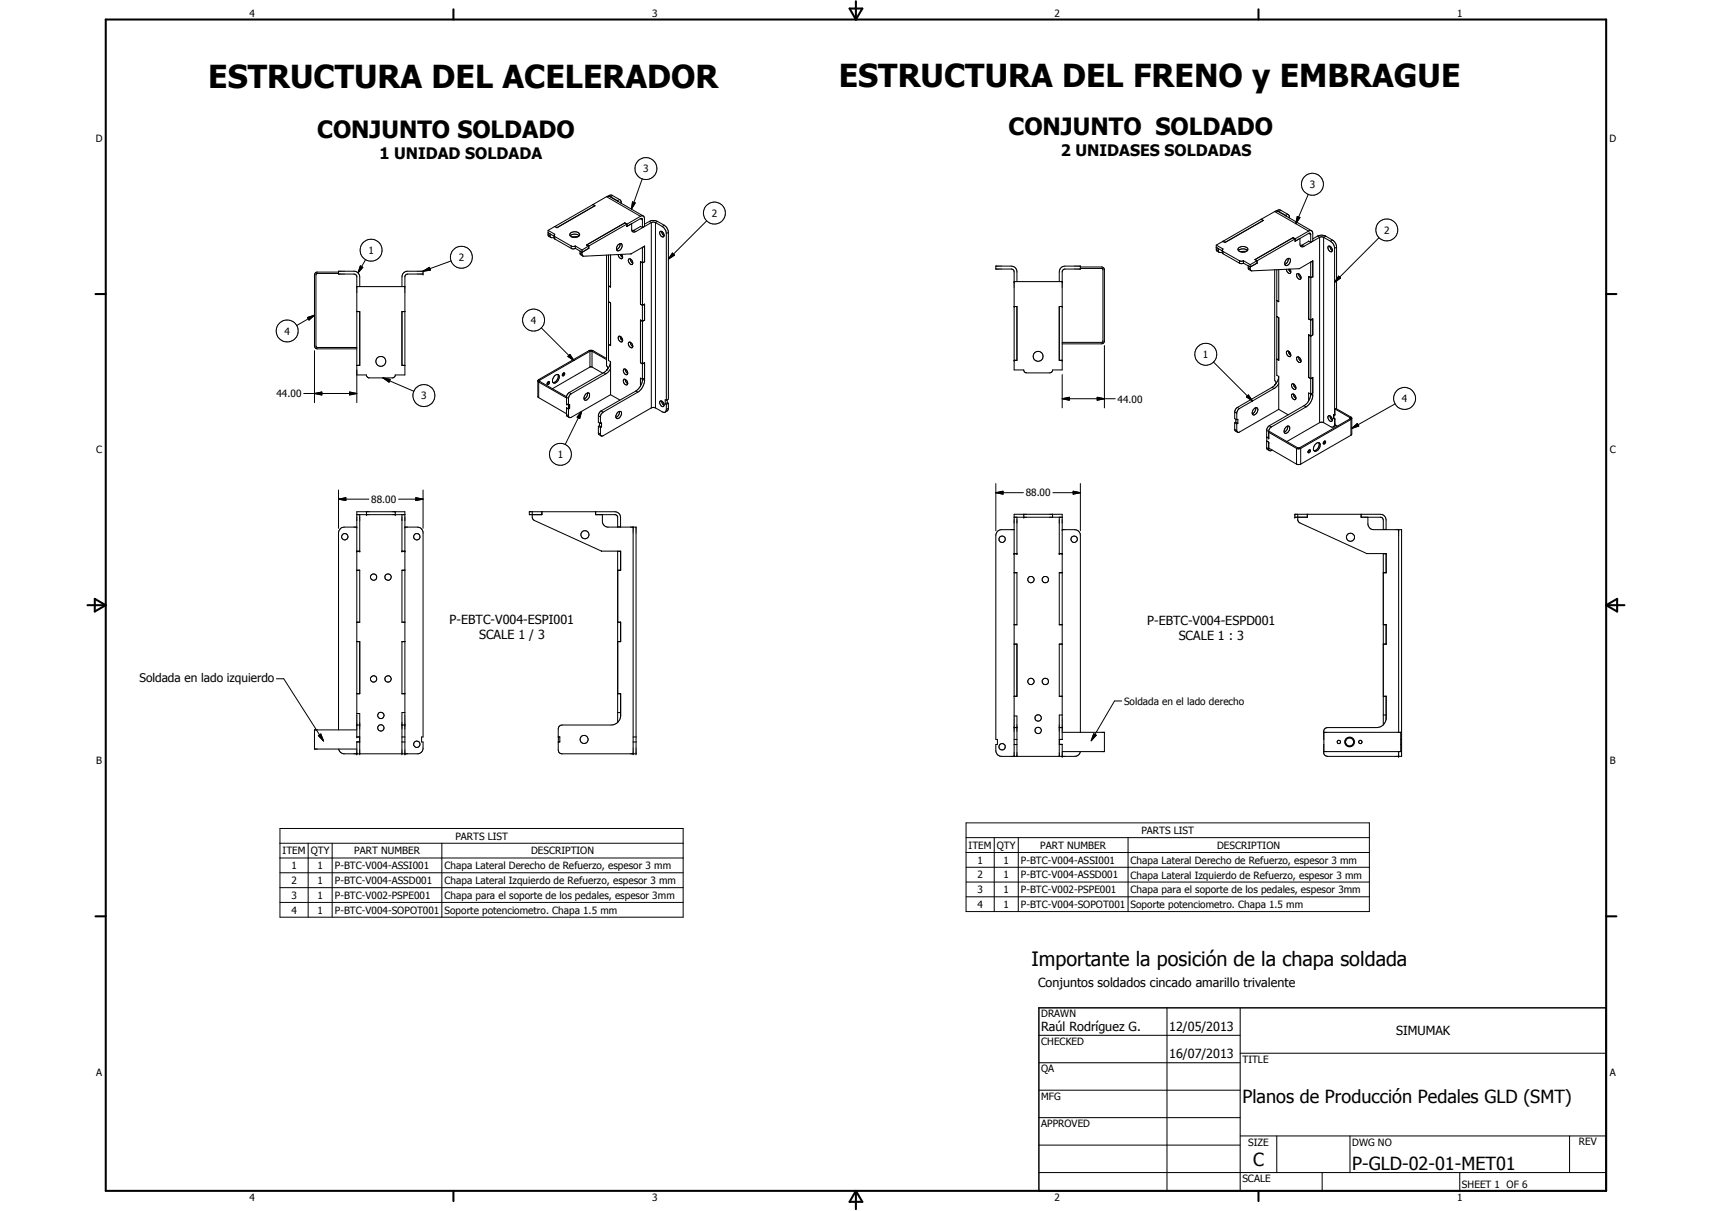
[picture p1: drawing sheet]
<svg xmlns="http://www.w3.org/2000/svg" width="594mm" height="420mm" viewBox="0 0 594 420" stroke-linecap="round" stroke-linejoin="round" font-family="sans-serif">
<g fill="none" stroke="#000" stroke-width=".35">
<path d="M190.2 79.9v1.9l1 .6M190.2 79.9l2.3 1.4-.2 .3v1l.2 .3M192.6 78.6h.1M205.7 71l.8 .4-13.2 7.6-.8-.4-2.3 1.3M205.8 71h.1M210.5 68.2h1.4M210.5 68.2l-17.9 10.4M210.5 68.2l11.7 6.9M211.3 68.1l11.9 6.8M211.9 68.2l2.3 1.4M212.6 67.9l2.4 1.3M212.6 67.9l-.9-.2-.6 .4"/>
<path d="M212.6 67.9l-.7 .3M214.2 69.6v.2M214.2 69.6l.3 .3M215 69.2l-.8 .4M215 69.2l.5 .5-.1 .7M215.6 70v.5M216.8 77.3l-13.2 7.7 .7 .3M216.8 77.3l.7 .5v.8l1.7-1 .2 2.6 .5 .3 .7-.2M216.8 77.3l.7 .5v.8M216.8 77.3v.1M217.5 78.5v.1M217.5 78.6l5.2-2.8 .2 .3v2.9"/>
<path d="M219.5 70.1l.9 .3-1.3 2.2zM219.9 79.9l-.6 .2M219.9 79.9l.7 .4M222.2 75.9l.7 .4M222.2 75.1l.7-.3 .7 .6v3.1l-.7 .5M222.2 75.1l-17.9 10.2M222.8 62.1l-3.7 10.5M222.9 79l-.7-.5-2.3 1.4M225.3 76.8l.9-.3h1l1 .3M225.3 76.8l.7 .4M225.3 76.8l-1.7 1M226 77.2h1.5"/>
<path d="M226 77.2v64.3M226 77.2l-5.4 3.1M227.5 77.2l2.3 1.4M227.5 77.2v64.3M228.2 76.8l2.3 1.3M228.2 76.8l-.7 .4M229.8 78.6l.9 .9 .5 1.5M230.5 78.1a3.2 3.2 0 0 1 1.4 2.5M230.5 78.1l-.7 .5M245.2 76.6l-13.3 13.3M437.6 76.1l.8 .4-13.3 7.6-.7-.4M437.6 76.1l-13.2 7.6"/>
<path d="M437.6 76.1h.1M442.3 73.4l.5-.2 1 .2M442.3 73.4l11.8 6.8M442.3 73.4l-4.7 2.7M443.2 73.2l11.9 6.9M443.8 73.4l2.3 1.3M444.5 73l2.4 1.3M444.5 73l-.6-.2-1 .4M444.5 73l-.7 .4M446.1 74.7v.2M446.1 74.7l.3 .4M446.9 74.3l-.8 .4"/>
<path d="M446.9 74.3l.5 .7v.6M447.4 75.2l-.1 .4M450.2 75.1l.9 .4-1.4 2.1zM454 67.4l-4.3 10.2M117.5 94.4h-7.6l-.7 .8v25.1l.7 .7h13.9M117.5 94.9h-7.4l-.5 .5v24.7l.5 .5h13.7M123.8 99.4h16.7M124.8 99.4v-3.3a1.98 1.98 0 0 0-1.6-2h-5.7v1h5.3l.6 .2 .4 .6v43.8M125 92.2l.9 .6-1.7 1.9zM126.9 90.1l-2.7 4.6M146.8 94.1l2.2-1.3 .3 .9zM146.8 94.1v1h-5.3l-.6 .2-.4 .6v34.2h-3.3l-.1 .5-.7 .5h-8.5l-.7-.5v-.5h-3.4"/>
<path d="M146.8 94.1h-5.7l-.9 .4-.7 1.3v3.6M156.5 90.6l-9.7 3.5M190.2 81.4l.7 .4M190.9 81.8v-.6l-.7-.4 2.1 1.2M190.9 81.8l.3 .6M191.2 82.4l1.1 .1M192.3 81.8l.2 .3M192.5 82.1v.8M192.5 82.1l5.7 3.2M192.5 82.9l5.7 3.2M197.9 81.8a2.48 2.48 0 0 1 3.1 0M198.2 85.3h1.4"/>
<path d="M198.2 86.1l.6 .3 .8-.3M198.2 85.3v.8M199.6 85.3l2.4 1.4M199.6 86.1l2.4 1.4M199.6 85.3v.8M200.7 82l-2.3 .2M201 81.8a1.24 1.24 0 0 0-1.7-1.4 1.23 1.23 0 0 0-1.5 1.3 2.35 2.35 0 0 0 2.9 .4M201 81.8l-.3 .3M201.3 87.8l.7 .4M202 87.5l-.7-.4v1.1l.9 .6M202 86.7v1.7l.2 .4M202.2 88.8l16.8-.7 4.7-2.7v5.4"/>
<path d="M204.3 86.1h.1M204.3 85.3v.8M204.3 85.3l-2.3 1.4M204.3 86.1l-2.3 1.4M210.5 88.5v38.5l.4 .2v.9M211.2 88.5v36.6l.7 .4v11.4M211.2 99.2h.1M211.9 88.4v11.2l-.7-.5M215.2 84.5a1.99 1.99 0 0 1-1.3 2.1M215.2 84.5a1.9 1.9 0 0 0-1.3 2.1M215.2 84.5a.67 .67 0 0 1 .7 .3 .67 .67 0 0 1 0 .8 1.2 1.2 0 0 1-.6 1.2 1.2 1.2 0 0 1-1.3-.1l-.1-.1M215.3 88.3l.8 1"/>
<path d="M215.6 88.3v.5M215.7 88.3a.79 .79 0 0 1 .4 .8 .79 .79 0 0 1-.6 .6l-.7-.5-.3-.9M218.2 89.9a1.16 1.16 0 0 1 1.2 .6 1.16 1.16 0 0 1-.2 1.3 1.41 1.41 0 0 1-1-1.9zM218.7 89.8l.3 .9 .6 .6M222.2 90.8l.7 .4 .7-.4M222.3 90.8l-.1 14.8M222.3 90.8l.7 .4 .7-.4M223.6 85.4l-.7 .5v46.1M223.6 90.8h.1M229.1 80.3a1.13 1.13 0 0 1 1.2 .6 1.13 1.13 0 0 1-.2 1.3 1.35 1.35 0 0 1-1-1.9zM229.6 80.3l.2 .9 .7 .6M231.2 81v57.9"/>
<path d="M231.9 80.6v57.9l-.7 .4M231.9 80.6l-.7 .4M233.3 87.8l.8 .7-2.2 1.4zM351.9 97.7h16.7M352.9 97.7v-3.7a1.98 1.98 0 0 0-2-1.7h-5.3v1h5.5l.7 .6 .1 34.5h3.4l.2 .6 .7 .4h8l.8-.4 .2-.6h3.4v-34.3l.8-.8h5.5v-1h-5.3a2 2 0 0 0-2 2.1v3.3M374.9 92.6h7.3l1 .6v25.5l-1 .6h-13.6M374.9 93.1h7.5l.3 .4v24.9l-.3 .4h-13.8M422.1 85v1.5M422.1 86.5l.7 .4M422.1 86.5l.1 .5 .8 .5M422.1 85l2.3 1.4-.3 .3v1.1l.3 .3M423 87.5h1.1"/>
<path d="M424.1 87l-2-1.1 .7 .4 .2 1.2M424.1 86.9l.1 .1M424.2 87l.2 .2M424.4 83.7l.7 .4M424.4 83.7l-2.3 1.3M424.4 87.2v.9M424.4 87.2l5.7 3.3M424.4 88.1l5.7 3.2M429.8 86.9a2.35 2.35 0 0 1 3.1 0M430.1 90.5h1.4M430.1 91.3h1.4M430.1 90.5v.8"/>
<path d="M431.5 91.3l2.3 1.3M431.5 90.5l2.3 1.3M431.5 90.5v.8M432.5 87.2l-.8 .3-1.5-.2M432.6 87.2l-2.4 .1M432.9 86.9l.1-.2a1.71 1.71 0 0 0-2.6-1 .79 .79 0 0 0-.8 .8 .79 .79 0 0 0 .6 .8M432.9 86.9l-.4 .3M433.1 92.2l.1 1.1 .9 .6M433.1 92.9l.7 .4M433.8 93.3l.2 .5 .4 .2 16.5-.8 4.6-2.7v5.4M433.8 91.8v1.5M435.5 90.1l.7 .4"/>
<path d="M435.5 90v.1M435.5 90l.7 .5M436.2 91.3h.1M436.2 90.5l-2.4 1.3M436.2 90.5v.8l-2.4 1.3M436.2 91.3l-2.4 1.3M436.2 90.5v.8M442.3 93.6v38.5l.4 .2v.9M443.1 93.6v36.6l.6 .4v11.4M443.7 93.6v11.1l-.6-.4M447 89.7a2.03 2.03 0 0 1-1.2 2M447 89.7a1.93 1.93 0 0 0-1.2 2"/>
<path d="M447 89.7a.85 .85 0 0 1 .9 .6 .85 .85 0 0 1-.4 .9 .92 .92 0 0 1-.6 .9 .92 .92 0 0 1-1.1-.4M447.2 93.4l.7 1M447.4 93.4v.5M447.6 93.4l.3 1.2a.95 .95 0 0 1-1.1 0 .95 .95 0 0 1-.4-1v-.2M448.7 82.5l.7 .4M449.4 83.7l1.7-1 .2 2.6 .5 .3 .7-.1M449.4 82.9v.8M449.4 82.9l-13.2 7.6M449.4 83.7h.1M449.4 82.8l-.7-.3-13.2 7.6M449.4 82.8v.9M450.6 95a.75 .75 0 0 0-.8 .5 .75 .75 0 0 0 .4 .9l.7 .5h.3l.3-.5"/>
<path d="M450.6 95l.6 .5 .3 .9M450.6 95l.2 .8 .7 .6M451.8 85l-.6 .3M451.8 85l.7 .5M454.1 80.2a.86 .86 0 0 1 1-.1 .86 .86 0 0 1 .4 .9v2.7l-.7 .4M454.1 81l.5-.1 .2 .3v2.9M454.1 83.7l.7 .4M454.1 80.2l-4.7 2.6M454.1 81l-4.7 2.7M454.1 81l.7 .4M454.1 83.7l-2.3 1.3M454.8 91h.1"/>
<path d="M454.8 91v46.1M455.5 90.6h.1M455.5 95.9l-.6 .5-.8-.5v14.8M455.5 95.9l-.7 .4-.7-.4v14.8M455.5 90.6l-.7 .4M457.2 81.9a3.1 3.1 0 0 1 2.8 0M457.2 81.9l.7 .4M457.2 81.9l-1.7 1M457.9 82.3h1.4M457.9 82.3v64.3M457.9 82.3l-5.4 3.2M459.3 82.3l2.4 1.4"/>
<path d="M459.3 82.3v64.3M460 81.9l2.4 1.4M460 81.9l-.7 .4M460.8 85.6a1.11 1.11 0 0 1 1.3 .2 1.11 1.11 0 0 1 .2 1.2l-.2 .3a1.32 1.32 0 0 1-1.3-1.7zM461.5 85.4l.2 .9 .7 .6M461.7 83.7a3 3 0 0 1 1.4 2.4M462.4 83.3a3.3 3.3 0 0 1 1.4 2.2v56.4M462.4 83.3l-.7 .4M463.1 86.1v57.9M463.8 85.7l-.7 .4M464.5 95.8l.7 .7-2.1 1.4zM478.5 82.5l-15.4 15.4"/>
<path d="M106.7 110.2l2.4-.9-1.9 1.7zM109.1 109.3l-6.2 3.6M123.8 108.1h1v18.7h-1M140.5 108.1h-1v18.7h1M187.8 113.7l11.4 11.4M211.2 104.6l.7 .5v14.8l-.7-.4 .7 .3M211.2 104.7l.7 .5M211.2 104.7h.1M214.7 116.7a1.17 1.17 0 0 1 1.2 .6 1.17 1.17 0 0 1-.2 1.4 1.37 1.37 0 0 1-1-2zM215.2 116.7l.2 .9 .7 .6M215.6 117v.7M218.2 118.7a1.16 1.16 0 0 1 1.2 .7 1.16 1.16 0 0 1-.2 1.3 1.38 1.38 0 0 1-1-2z"/>
<path d="M218.7 118.7l.4 1.1 .5 .4M222.3 105.5l.7 .4 .7-.4M222.3 105.5l-.1 .1M223.6 111l.1 .1M223.6 105.5v.1M223.7 111.1l-.7 .4-.8-.5v14.9M223.7 105.5v5.6M351.9 106.3h1v18.7h-1M368.6 106.3h-1v18.7h1M383.2 119.9v21.6M443.1 109.8l.6 .4v14.8M443.1 109.8l.6 .4"/>
<path d="M454.1 110.7l.7 .4M454.1 110.7h.1M454.1 116.2v14.7M454.1 110.7l.8 .3M454.9 116.6l-.8-.4v14.8M455.5 116.2h.1M455.5 110.7h.1M455.5 110.7v5.5M455.5 110.7l-.6 .3M455.5 116.2l-.6 .4M455.5 116.2l-.7 .4M105.4 136.5h18.4"/>
<path d="M109.1 136.5l2.6-.5v1zM109.1 121.7v18M121.3 136l2.5 .5-2.5 .5zM123.8 126.7h1M132.9 131.1l2.5 .6-.4 .9zM132.9 131.1l10.7 4.7M139.5 126.7h1M186.6 132.2l.3 .3M186.9 131.7l.4 .2M186.9 132.5v5.5M186.9 131.7l-.3 .4v5.5l.3 .4M186.9 138l9.7 5.6"/>
<path d="M186.9 132.5l9.7 5.6M187.1 132.2l.2 .1M187.1 132.1v.1M187.3 132.3l-.4 .2M187.3 131.9l-.2 .2M187.3 131.9v.4M187.3 132.3l9.3 5.4M190.1 132.5l.3-.1a.51 .51 0 0 1 .2 .7 .51 .51 0 0 1-.7 .2zM190.3 132.5l-.4 .7M192.4 130.5l.4-.4a.86 .86 0 0 1 1.1 .1 .86 .86 0 0 1 .1 1.2l-.5 .8-.8 .7a.9 .9 0 0 1-1.1-.5 .9 .9 0 0 1 .3-1.1zM193.5 129.9a2.05 2.05 0 0 1-1.6 2.8M195.1 130.3h.1"/>
<path d="M195.5 129.4h.2a.55 .55 0 0 1 .1 .7 .55 .55 0 0 1-.6 .2M195.5 129.4l-.4 .9M195.6 129.4l-.5 .8M196.6 137.8l.7 .4M197.1 123.7l.7-.7 1.4 2.1zM197.3 138.2v6M197.5 136.2l-.9 1.2v2.7l.7 .4 .3-.2v1.4M197.5 136.2l.7 .4M198.2 136.6l-.5 .5-.4 1.1M203.3 136.7l.9-.4a1.5 1.5 0 0 1 .1 1.7 1.5 1.5 0 0 1-1.5 .7l-.2-.8zM203.9 136.3a2.04 2.04 0 0 1-1.2 2.1M204.4 121.7h1.4"/>
<path d="M204.4 121.7l.3 .2M204.4 121.7l-17.5 10M204.7 127.3h.7M204.7 121.9h.7M204.7 121.9v5.4M204.7 121.9l-17.4 10M204.7 127.3l-13 7.6M205.4 121.9l5.1 2.9M205.4 127.3l3.8 2.2M205.4 121.9v5.4M205.8 121.7l4.7 2.7M205.8 121.7l-.4 .2"/>
<path d="M209.5 129.3l-12 6.9M209.5 129.3l.7 .4M210.2 129.7l-12 6.9M210.4 128.6l-.9 .7M210.5 128.4h.1M210.5 128.4v.1M210.6 128.3h.1M210.6 128.3l-.1 .1M211.9 136.9l-13.7 7.9-.6 .1M211.9 128l-1.7 1.7M211.9 125.6l-.5 1.6-1 1.4M211.9 136.9l3.2 1.9"/>
<path d="M216.4 128.2a1.11 1.11 0 0 1 1.3 .5 1.11 1.11 0 0 1-.2 1.3 1.48 1.48 0 0 1-1.1-1.8zM216.4 131.6a1.18 1.18 0 0 1 1.2 .6 1.18 1.18 0 0 1-.1 1.4 1.37 1.37 0 0 1-1.1-2zM217 128.1l.2 .8 .6 .6M217 131.6l.1 .6 .7 .9M220.6 135.7l-12 6.9M220.6 135.7l.7 .4M221.3 136.1l-12 6.9M222.2 125.9l.8 .3M222.2 125.9h.1M222.9 131.6l-.7-.4v2.8M222.9 126.3l.8-.5v6.2M223 132a5.6 5.6 0 0 1-2.4 3.7"/>
<path d="M223 131.6l.7 .4M223.6 125.9h.1M223.6 131.2l-.7 .4M223.7 132a5.3 5.3 0 0 1-2.4 4.1M229.1 139.2a1.18 1.18 0 0 1 1.1 .6 1.18 1.18 0 0 1-.1 1.3l-.7-.3-.4-.6zM229.6 139.1l.2 .9 .7 .6M231.2 138.9l-.4-.2v1.4M231.6 139.7l.3 .2M231.6 139.7l-.8 .4M231.6 138.7v1M231.9 139.9l-.7 .4M231.9 139.9v1.7"/>
<path d="M368.6 138.3l2.4-.5v1.1zM368.6 130v11.5M368.6 138.3h18.4M380.7 137.8l2.5 .5-2.5 .6zM421.1 125.6l13.5 13.5M432.5 137.7l.7-.7 1.4 2.1zM433.2 137l1.4 2.1-2.1-1.4zM441.4 134.4l-12 7M441.4 134.4l.7 .4M442.1 134.8l-12 6.9M442.3 133.5h.1M442.3 133.5v.1"/>
<path d="M442.6 133.3l-.3 .2M442.6 133.3l-1.2 1.1M443.1 124.5l.6 .5M443.1 124.6l.6 .4M443.7 133.1l-1.6 1.7M443.7 130.7l-.4 1.6-.7 1M446.6 121.8a1.25 1.25 0 0 1 1.1 1.9 1.31 1.31 0 0 1-1.1-1.9zM447.1 121.8l.2 .9 .6 .6M447.4 122v.8M448.3 136.9a1.09 1.09 0 0 1 1.2 .5 1.09 1.09 0 0 1-.2 1.3 1.43 1.43 0 0 1-1-1.8zM448.3 133.2a1.15 1.15 0 0 1 1.2 .6 1.15 1.15 0 0 1-.2 1.3 1.36 1.36 0 0 1-1-1.9zM448.9 133.2l.2 .8 .6 .7"/>
<path d="M448.9 136.7l.2 .9 .6 .6M450.1 123.9a1.23 1.23 0 0 1 1.1 .6 1.23 1.23 0 0 1 0 1.3 1.34 1.34 0 0 1-1.1-1.9zM450.6 123.9l.2 .8 .7 .6M454.1 131l.7 .4 .7-.4M454.1 130.9l.8 .4 .6-.4v6.6a5.2 5.2 0 0 1-2.3 3.7M454.2 130.9l-.1 .1M454.8 136.7l-.7-.4v2.8M454.9 136.7a5 5 0 0 1-2.4 4.1M454.9 136.7l.6 .4M455.5 131h.1M455.5 136.3l-.7 .4M196.6 141.5h.1"/>
<path d="M196.6 141.5l.7 .4M196.6 141.5v2.7l1 .7M196.6 143.8l.7 .4M197.3 144.2l.3 .7M197.6 141.7h.1M197.6 141.7l-.3 .2M201.8 142.7l-.6 2.5-.9-.5zM201.8 142.7l-5.7 11.5M207.6 147.9l.8 .4M207.6 144.2v2.3l.8 .4M207.6 147.9v2.3M207.6 150.2l.2 .5 .8 .6"/>
<path d="M207.6 144.2l.8 .5M207.6 150.2l.8 .4M208 147.7l.7 .4M208 147.7l-.4 .2M208 146.7v1M208.4 146.9l.3-.2v1.4M208.4 148.3v2.5l.2 .5M208.6 142.6l-.5 .4-.5 1.2M208.6 142.6l.7 .4M208.7 148.1l-.3 .2M209.3 143l-.7 .7-.2 .7v2.5M214.3 143.1a.78 .78 0 0 1 1.2-.3 .78 .78 0 0 1 .1 1.2 1.16 1.16 0 0 1-1.8 .9l-.1-.6z"/>
<path d="M214.9 142.7a2.03 2.03 0 0 1-1.2 2.1M226 141.5h1.5M226 141.5l-16.7 9.7-.7 .1M227.5 141.5l2.3 1.4a.86 .86 0 0 0 1 .1 .86 .86 0 0 0 .4-.9M230.8 140.1l.4 .2M231.2 140.3v1.8M231.9 141.6l-.7 .5M231.9 141.6l-.3 .9-.8 .5M428.4 146.7l.8 .4M428.4 143v2.2l.8 .5M428.4 146.7v2.3M428.4 149l.8 .4"/>
<path d="M428.4 143l.8 .4M428.4 149l.2 .5 .9 .5M428.8 146.4l.7 .5M428.8 146.4l-.4 .3M428.8 145.5v.9M429.2 145.7l.3-.2v1.4M429.2 147.1v2.5l.3 .4M429.4 141.4l.7 .3M429.4 141.4l-.7 .6-.3 1M429.5 146.9l-.3 .2M430.1 141.7l-.9 1.4v2.6M435 142a.82 .82 0 0 1 1.2-.5 .82 .82 0 0 1 .2 1.3 1.16 1.16 0 0 1-1.8 .9v-.9z"/>
<path d="M435.7 141.5a2.01 2.01 0 0 1-1.2 2.1M439.5 153h.1M439.5 153l.8 .5M439.5 149.4l.8 .3M439.5 155.3l.8 .4M439.6 153l.7 .4v2.6l.2 .3M440.3 155.4l9.6 5.6M440.5 147.7l-.6 .5-.4 .9v6.4l1 .8M440.5 147.7l.7 .4M441.2 148.1l-.9 1.2v2.8l-.8-.5 .8 .4M441.4 156.1l-.9 .2M443.7 142l-13.6 7.9-.6 .1"/>
<path d="M443.7 142l3.3 1.9M446.2 148.2l1-.4a1.51 1.51 0 0 1 .1 1.7 1.51 1.51 0 0 1-1.5 .7l-.2-.8zM446.8 147.8a2.03 2.03 0 0 1-1.2 2.1M449.9 155.6v5.4M449.9 155.6h1.4M450.3 155.4l-.4 .2M450.3 155.4h.7M450.3 155.4l-9.7-5.6-.3 .2 9.6 5.6M451 155.4l.3 .2M451.3 155.6v5.4M452.5 140.8l-12 6.9M452.5 140.8l.7 .4"/>
<path d="M453.2 141.2l-12 6.9M454.1 156.3l.4-.2a.56 .56 0 0 1 .1 .7 .56 .56 0 0 1-.7 .2zM454.4 156.1l-.5 .8M456.4 154.2a.88 .88 0 0 1 1-.7 .88 .88 0 0 1 .7 .9 1.93 1.93 0 0 1-2 2.1l-.3-.7zM457.6 153.5a2.09 2.09 0 0 1-1.6 2.9M457.9 146.6h1.4M457.9 146.6l-11.4 6.6M459.3 146.6l2.8 1.6 .7-.2 .3-.8M459.4 153.3l.3-.3a.52 .52 0 0 1 .2 .7 .52 .52 0 0 1-.7 .2zM459.6 153l-.4 .8M460.8 144.4a1.12 1.12 0 0 1 1.3 .3 1.12 1.12 0 0 1 .2 1.2l-.2 .3a1.38 1.38 0 0 1-1.3-1.8zM461.5 144.3l.2 .8 .7 .7"/>
<path d="M462.7 145.2l.4 .3M462.9 145.1l-.2 .1M462.9 145.1l.3 .2v2.1l.8 .4M462.9 143.9v1.2M463.1 144l-.4-.2v1.4M463.1 145.5v1.7M463.2 145.4l-.1 .1M463.2 143.9l-.1 .1M463.2 147.1l-.1 .1M463.2 141.9v2.1M463.2 141.9l.4-.2 5.2 3M463.2 141.9l5.3 3"/>
<path d="M463.5 147.6l-.8 .5M468.5 144.9v.4M468.5 145.3l.3 .2M468.5 145.3l-17.5 10.1M468.8 144.7l.3 .3v5.6l-.3 .4M468.8 145.5v5.5M468.8 144.7l-.3 .2M468.8 151l-17.5 10M468.8 145.5l-17.5 10.1M469.1 148.6l1.9-1.7 .5 .9zM469.1 145.2l-.3 .3M484.1 140.1l-15 8.5"/>
<path d="M117.5 173.2l2.5-.5v1zM117.5 170v13.3M117.5 173.2h10.5M123.8 178.6h16.7M124.8 178.6v12.7h-1M127.2 177.5v1.1M137.2 177.5v1.1M138.3 173.2h8.5M139.5 178.6v12.7h1M144.3 172.7l2.5 .5-2.5 .5zM146.8 170v13.3M184.7 177.5v2.1l.8 1 23.2 10.6h6.7v6.7h-1"/>
<path d="M188 177.5v1.1M188.1 177.5v1.1h-4.4v-1.1h29.7a2 2 0 0 1 1.9 2.1v3.3M206.7 177.5v1.1h7.1l.5 .7v3.6M206.7 177.5v1.1M209 178.6v2.3a2.07 2.07 0 0 0 1.7 2h10v78.6h-25.9l-.9-.5-.2-.8 .1-7.6a1.26 1.26 0 0 1 1.3-1.1h16.9a3.3 3.3 0 0 0 3.4-3.3v-7.5h-1M345.6 170.9l2.5-.5v1zM345.6 167.8v16.3M345.6 170.9h9.5M351.9 179.5h16.7M352.9 179.5v12.7h-1M355.3 178.4v1.1M365.2 178.4v1.1"/>
<path d="M365.4 170.9h9.5M367.6 179.5v12.7h1M372.4 170.4l2.5 .5-2.5 .5zM374.9 167.8v16.3M449.9 161h1.4M450.3 178.4v2.1l.8 .9 23.2 10.7h6.7v6.7h-1M453.6 178.4v1.1M453.7 178.4v1.1h-4.4v-1.1h29.7a2 2 0 0 1 2 2v3.4M472.3 178.4v1.1l7.3 .1 .4 .8v3.4M472.3 178.4v1.1M474.7 179.5v2.3a2.09 2.09 0 0 0 2 2h9.7v78.6h-25.7l-.8-.2-.5-.6v-8.1l.5-.9 .8-.2h17a3.3 3.3 0 0 0 3.3-2.8M123.8 182.9h-4.3a2 2 0 0 0-2 2v68.3"/>
<path d="M123.8 197.8h1v18.1h-1M123.8 197.9h1M123.8 191.2h1M139.5 197.9h1M139.5 191.2h1M140.5 182.9h4.3a2.07 2.07 0 0 1 2 1.6v71.2h-.5v1.7h.5v2.5l-.5 1-1.1 .6h-26a2.08 2.08 0 0 1-1.7-1.6M140.5 197.8h-1v18.1h1M214.3 197.8h1M214.3 191.3h1M214.3 191.2v59.4M214.3 182.8h1M215.3 191.2v6.7"/>
<path d="M219.7 182.9v78.6M351.9 183.8h-4.4a2 2 0 0 0-1.9 2v70.7h.5v1.8h-.5a4.3 4.3 0 0 0 .4 3.4l.6 .5 .9 .2h25.4a1.94 1.94 0 0 0 2-1.6M351.9 198.7h1v18.1h-1M351.9 198.8h1M351.9 192.1h1M367.6 198.8h1M367.6 192.1h1M368.6 183.8h4.3a2 2 0 0 1 2 2v68.3M368.6 198.7h-1v18.1h1M480 198.7h1M480 192.2h1M480 192.1v59.4"/>
<path d="M480 183.7h1M481 192.1v6.7M485.3 183.8v70.3M123.8 215.9h1M139.5 215.9h1M214.3 215.9h1M214.4 215.9h1v6.7h-1.1M215.3 215.9v6.7M351.9 216.7h1M367.6 216.7h1M480 216.7h1v6.8h-1M480 216.8h1"/>
<path d="M481 216.7v6.8M95.9 235.5h2.6l13.8 21.6M123.8 222.6h1v18.1h-1M140.5 222.6h-1v18.1h1M351.9 223.4h1v18.2h-1M351.9 223.5h1M367.6 223.5h1M368.6 223.4h-1v18.2h1M480 223.4h1M110.5 255.2l.8-.5 1 2.4zM123.8 247.6h1v13.9M123.8 251.5h1"/>
<path d="M123.8 240.7h1M123.8 253.2h-14.7v6.7h14.7M124.8 255.7v1.7M124.8 257.4h-1v4.1M124.8 255.7h-1v-78.2h16.7v84M139.5 257.4h1M139.5 255.7h1M139.5 251.5h1M139.5 240.7h1M140.5 247.2h-1v14.3M193.7 255.7h.6v1.7h-.6M214.3 247.2h1"/>
<path d="M214.3 240.7h1M215.3 240.7v8M219.7 257.4h1M219.7 255.7h1M351.9 258.3h1M351.9 256.5h1M351.9 248.4h1v14M351.9 252.4h1M351.9 241.6h1M367.6 258.3h1M367.6 256.5h1M367.6 252.4h1"/>
<path d="M367.6 241.6h1M368.6 248.1h-1v14.3M368.6 254.1h14.6v6.7h-14.6M379.5 254.6l.9 .5-1.7 1.9zM389.2 243.2h-2.4l-8.1 13.8M459.4 258.3h.1M459.4 256.5h.1M459.4 254.1h26.7v6.7h-26.7M480 241.6h1v8M480 248.1h1M480 241.6h1M481 241.6v8"/>
<path d="M486.1 258.3h.3M486.1 256.5h.3M351.9 262.4v-84h16.7v78.2h-1v1.6h1v4.2M485.3 260.8v1.6M97.1 287.4h140v30.8h-140zM97.1 292.6h140M97.1 297.7h140M106.9 292.6v25.6M115.3 292.6v25.6M153.3 292.6v25.6M335.2 285.5h140v30.8h-140zM335.2 290.6h140"/>
<path d="M335.2 295.8h140M345 290.6v25.7M353.3 290.6v25.7M391.4 290.6v25.7M97.1 302.8h140M97.1 308h140M97.1 313.1h140M335.2 300.9h140M335.2 306h140M335.2 311.1h140M360.5 359.2h69.9M405 349.7v63.5"/>
<path d="M430.4 349.7v63.5M360.5 368.7h69.9M360.5 378.2h69.9M430.4 365.4h127M360.5 387.8h69.9M360.5 397.3h69.9M430.4 394.1h127M443.1 394.1v12.7M468.5 394.1v12.7M544.7 394.1v12.7M360.5 406.8h196.9M458.8 406.8v6.4"/>
<path d="M506.6 406.8v6.4"/>
<circle cx="224.1" cy="58.5" r="3.8"/>
<circle cx="247.9" cy="73.9" r="3.8"/>
<circle cx="455.4" cy="63.9" r="3.8"/>
<circle cx="481.2" cy="79.8" r="3.8"/>
<circle cx="128.8" cy="86.8" r="3.8"/>
<circle cx="160.1" cy="89.3" r="3.8"/>
<circle cx="99.7" cy="114.8" r="3.8"/>
<circle cx="185.1" cy="111.1" r="3.8"/>
<circle cx="132.1" cy="125.4" r="1.72"/>
<circle cx="147.1" cy="137.3" r="3.8"/>
<circle cx="360.2" cy="123.6" r="1.72"/>
<circle cx="418.4" cy="122.9" r="3.8"/>
<circle cx="487.4" cy="138.2" r="3.8"/>
<circle cx="194.5" cy="157.6" r="3.8"/>
<circle cx="119.6" cy="186.2" r="1.1"/>
<circle cx="144.6" cy="186.2" r="1.11"/>
<circle cx="203" cy="185.5" r="1.4"/>
<circle cx="347.7" cy="187.1" r="1.1"/>
<circle cx="372.7" cy="187.1" r="1.13"/>
<circle cx="468.6" cy="186.4" r="1.41"/>
<circle cx="129.6" cy="200.2" r="1.1"/>
<circle cx="134.7" cy="200.2" r="1.1"/>
<circle cx="357.7" cy="201.1" r="1.1"/>
<circle cx="362.7" cy="201.1" r="1.09"/>
<circle cx="129.6" cy="235.5" r="1.11"/>
<circle cx="134.6" cy="235.6" r="1.09"/>
<circle cx="357.7" cy="236.4" r="1.11"/>
<circle cx="362.7" cy="236.4" r="1.1"/>
<circle cx="132.2" cy="248.2" r="1.11"/>
<circle cx="132.2" cy="252.6" r="1.1"/>
<circle cx="144.6" cy="258.2" r="1.11"/>
<circle cx="202.7" cy="256.5" r="1.39"/>
<circle cx="347.7" cy="259.1" r="1.1"/>
<circle cx="360.2" cy="249.1" r="1.12"/>
<circle cx="360.3" cy="253.4" r="1.1"/>
<circle cx="464.6" cy="257.4" r=".58"/>
<circle cx="468.3" cy="257.4" r="1.41"/>
<circle cx="468.3" cy="257.4" r="1.68"/>
<circle cx="472.1" cy="257.4" r=".58"/>
</g>
<g fill="#000">
<circle cx="146.8" cy="94.1" r=".18"/>
<circle cx="146.8" cy="95.1" r=".18"/>
<circle cx="203.6" cy="85" r=".18"/>
<circle cx="222.3" cy="90.8" r=".18"/>
<circle cx="222.9" cy="85.9" r=".18"/>
<circle cx="351.9" cy="97.7" r=".18"/>
<circle cx="368.6" cy="97.7" r=".18"/>
<circle cx="424.4" cy="83.7" r=".18"/>
<circle cx="448.7" cy="82.5" r=".18"/>
<circle cx="454.1" cy="95.9" r=".18"/>
<circle cx="455.5" cy="95.9" r=".18"/>
<circle cx="222.3" cy="111.1" r=".18"/>
<circle cx="351.9" cy="106.3" r=".18"/>
<circle cx="368.6" cy="106.3" r=".18"/>
<circle cx="454.1" cy="116.2" r=".18"/>
<circle cx="223" cy="131.6" r=".18"/>
<circle cx="351.9" cy="125" r=".18"/>
<circle cx="368.6" cy="125" r=".18"/>
<circle cx="454.9" cy="136.7" r=".18"/>
<circle cx="196.6" cy="140.1" r=".18"/>
<circle cx="196.6" cy="141.5" r=".18"/>
<circle cx="197.6" cy="140.3" r=".18"/>
<circle cx="439.6" cy="151.6" r=".18"/>
<circle cx="440.3" cy="153.5" r=".18"/>
<circle cx="440.3" cy="152" r=".18"/>
<circle cx="127.2" cy="178.6" r=".18"/>
<circle cx="127.2" cy="177.5" r=".18"/>
<circle cx="137.2" cy="178.6" r=".18"/>
<circle cx="137.2" cy="177.5" r=".18"/>
<circle cx="355.3" cy="178.4" r=".18"/>
<circle cx="355.3" cy="179.5" r=".18"/>
<circle cx="449.3" cy="179.5" r=".18"/>
<circle cx="449.3" cy="178.4" r=".18"/>
<circle cx="123.8" cy="191.2" r=".18"/>
<circle cx="123.8" cy="182.9" r=".18"/>
<circle cx="124.8" cy="191.2" r=".18"/>
<circle cx="139.5" cy="191.2" r=".18"/>
<circle cx="140.5" cy="191.2" r=".18"/>
<circle cx="140.5" cy="182.9" r=".18"/>
<circle cx="351.9" cy="192.1" r=".18"/>
<circle cx="352.9" cy="192.1" r=".18"/>
<circle cx="367.6" cy="192.1" r=".18"/>
<circle cx="368.6" cy="183.8" r=".18"/>
<circle cx="368.6" cy="192.1" r=".18"/>
<circle cx="485.3" cy="183.8" r=".18"/>
<circle cx="123.8" cy="255.7" r=".18"/>
<circle cx="193.8" cy="255.7" r=".18"/>
<circle cx="123.8" cy="261.5" r=".18"/>
<circle cx="124.8" cy="261.5" r=".18"/>
<circle cx="139.5" cy="261.5" r=".18"/>
<circle cx="140.5" cy="261.5" r=".18"/>
<circle cx="219.7" cy="261.5" r=".18"/>
<circle cx="220.7" cy="261.5" r=".18"/>
<circle cx="368.6" cy="262.4" r=".18"/>
<circle cx="485.3" cy="262.4" r=".18"/>
</g>
<g fill="none" stroke="#000" stroke-width=".71">
<path d="M36.7 6.8h520.7v406.4h-520.7zM157.3 3.2v3.6M294.8 3h4.4l-2.2 3.8zM297 .4v6.4M436.7 3.2v3.6M33.1 102h3.6M557.4 102h3.5M30.3 210h6.4M32.9 207.8l3.8 2.2-3.8 2.2zM557.4 210h6.3M557.4 210l3.8-2.2v4.4zM33.1 317.9h3.6"/>
<path d="M557.4 317.9h3.5M157.3 413.2v3.5M297 413.2v6.3M297 413.2l2.2 3.8h-4.4zM436.7 413.2v3.5"/>
</g>
<path d="M360.5 349.7h196.9v63.5h-196.9z" fill="none" stroke="#000" stroke-width=".51"/>
<g fill="#000">
<path d="M219.5 70.1l.9 .3-1.3 2.2zM450.2 75.1l.9 .4-1.4 2.1zM125 92.2l.9 .6-1.7 1.9zM146.8 94.1l2.2-1.3 .3 .9zM233.3 87.8l.8 .7-2.2 1.4zM464.5 95.8l.7 .7-2.1 1.4zM106.7 110.2l2.4-.9-1.9 1.7zM109.1 136.5l2.6-.5v1zM121.3 136l2.5 .5-2.5 .5zM132.9 131.1l2.5 .6-.4 .9zM197.1 123.7l.7-.7 1.4 2.1zM368.6 138.3l2.4-.5v1.1z"/>
<path d="M380.7 137.8l2.5 .5-2.5 .6zM433.2 137l1.4 2.1-2.1-1.4zM201.8 142.7l-.6 2.5-.9-.5zM469.1 148.6l1.9-1.7 .5 .9zM117.5 173.2l2.5-.5v1zM144.3 172.7l2.5 .5-2.5 .5zM345.6 170.9l2.5-.5v1zM372.4 170.4l2.5 .5-2.5 .5zM110.5 255.2l.8-.5 1 2.4zM379.5 254.6l.9 .5-1.7 1.9z"/>
</g>
<g font-size="11">
<text x="72.3" y="30.7">ESTRUCTURA DEL ACELERADOR</text>
<text x="291.1" y="30.2">ESTRUCTURA DEL FRENO y EMBRAGUE</text>
</g>
<g font-size="8.2">
<text x="110.1" y="47.7">CONJUNTO SOLDADO</text>
<text x="350" y="46.8">CONJUNTO SOLDADO</text>
</g>
<text font-size="6.9" x="358" y="335.2">Importante la posición de la chapa soldada</text>
<g font-size="6.3">
<text x="431.1" y="382.8">Planos de Producción Pedales GLD (SMT)</text>
<text x="434.8" y="404.7">C</text>
<text x="469.2" y="406">P-GLD-02-01-MET01</text>
</g>
<g font-size="5.5">
<text x="131.6" y="55.1">1 UNIDAD SOLDADA</text>
<text x="368.1" y="54.2">2 UNIDASES SOLDADAS</text>
</g>
<g font-size="4.4">
<text x="156" y="216.6">P-EBTC-V004-ESPI001</text>
<text x="166.2" y="221.8">SCALE 1 / 3</text>
<text x="398.1" y="216.8">P-EBTC-V004-ESPD001</text>
<text x="409" y="222.1">SCALE 1 : 3</text>
<text x="360.2" y="342.6">Conjuntos soldados cincado amarillo trivalente</text>
<text x="361.3" y="357.5">Raúl Rodríguez G.</text>
<text x="405.7" y="357.7">12/05/2013</text>
<text x="484.5" y="359.1">SIMUMAK</text>
<text x="405.7" y="367.2">16/07/2013</text>
</g>
<text font-size="4.1" x="48.4" y="236.6">Soldada en lado izquierdo</text>
<g font-size="3.5">
<text x="86.6" y="5.8">4</text>
<text x="226.3" y="5.8">3</text>
<text x="365.9" y="5.8">2</text>
<text x="505.6" y="5.8">1</text>
<text x="33.3" y="49.4">D</text>
<text x="558.5" y="49.4">D</text>
<text x="223.2" y="59.8">3</text>
<text x="454.5" y="65.2">3</text>
<text x="247" y="75.3">2</text>
<text x="480.3" y="81.1">2</text>
<text x="127.8" y="88.1">1</text>
<text x="159.2" y="90.6">2</text>
<text x="184.2" y="112.4">4</text>
<text x="98.7" y="116.1">4</text>
<text x="417.4" y="124.2">1</text>
<text x="95.9" y="137.8">44.00</text>
<text x="146.2" y="138.6">3</text>
<text x="387.8" y="139.7">44.00</text>
<text x="486.5" y="139.5">4</text>
<text x="33.4" y="157.3">C</text>
<text x="193.5" y="158.9">1</text>
<text x="558.6" y="157.3">C</text>
<text x="355.9" y="172.3">88.00</text>
<text x="128.9" y="174.5">88.00</text>
<text x="390.1" y="244.5">Soldada en el lado derecho</text>
<text x="33.4" y="265.2">B</text>
<text x="558.6" y="265.2">B</text>
<text x="158" y="291.3">PARTS LIST</text>
<text x="396.1" y="289.3">PARTS LIST</text>
<text x="98.1" y="296.4">ITEM</text>
<text x="107.9" y="296.4">QTY</text>
<text x="122.9" y="296.4">PART NUMBER</text>
<text x="184.3" y="296.4">DESCRIPTION</text>
<text x="336.1" y="294.5">ITEM</text>
<text x="339.2" y="299.6">1</text>
<text x="345.9" y="294.5">QTY</text>
<text x="348.2" y="299.6">1</text>
<text x="354.2" y="299.6">P-BTC-V004-ASSI001</text>
<text x="361" y="294.5">PART NUMBER</text>
<text x="392.3" y="299.7">Chapa Lateral Derecho de Refuerzo, espesor 3 mm</text>
<text x="422.4" y="294.5">DESCRIPTION</text>
<text x="101.1" y="301.5">1</text>
<text x="110.2" y="301.5">1</text>
<text x="116.2" y="301.5">P-BTC-V004-ASSI001</text>
<text x="154.3" y="301.6">Chapa Lateral Derecho de Refuerzo, espesor 3 mm</text>
<text x="339.2" y="304.8">2</text>
<text x="348.2" y="304.8">1</text>
<text x="354.2" y="304.8">P-BTC-V004-ASSD001</text>
<text x="392.3" y="304.8">Chapa Lateral Izquierdo de Refuerzo, espesor 3 mm</text>
<text x="101.1" y="306.7">2</text>
<text x="101.1" y="311.8">3</text>
<text x="110.2" y="306.7">1</text>
<text x="110.2" y="311.8">1</text>
<text x="116.2" y="306.7">P-BTC-V004-ASSD001</text>
<text x="116.2" y="311.8">P-BTC-V002-PSPE001</text>
<text x="154.3" y="306.7">Chapa Lateral Izquierdo de Refuerzo, espesor 3 mm</text>
<text x="154.3" y="311.9">Chapa para el soporte de los pedales, espesor 3mm</text>
<text x="339.2" y="309.9">3</text>
<text x="348.2" y="309.9">1</text>
<text x="354.2" y="309.9">P-BTC-V002-PSPE001</text>
<text x="392.3" y="309.9">Chapa para el soporte de los pedales, espesor 3mm</text>
<text x="101.1" y="316.9">4</text>
<text x="110.2" y="316.9">1</text>
<text x="116.2" y="316.9">P-BTC-V004-SOPOT001</text>
<text x="154.3" y="317">Soporte potenciometro. Chapa 1.5 mm</text>
<text x="339.2" y="315">4</text>
<text x="348.2" y="315">1</text>
<text x="354.2" y="315">P-BTC-V004-SOPOT001</text>
<text x="392.3" y="315">Soporte potenciometro. Chapa 1.5 mm</text>
<text x="361.3" y="353">DRAWN</text>
<text x="361.3" y="362.5">CHECKED</text>
<text x="431.1" y="368.7">TITLE</text>
<text x="33.4" y="373.2">A</text>
<text x="361.3" y="372.1">QA</text>
<text x="558.6" y="373.2">A</text>
<text x="361.3" y="381.6">MFG</text>
<text x="361.3" y="391.1">APPROVED</text>
<text x="433.1" y="397.5">SIZE</text>
<text x="469.2" y="397.5">DWG NO</text>
<text x="547.9" y="397.4">REV</text>
<text x="431.1" y="410.2">SCALE</text>
<text x="507.3" y="412.3">SHEET 1 OF 6</text>
<text x="86.6" y="416.7">4</text>
<text x="226.3" y="416.7">3</text>
<text x="365.9" y="416.7">2</text>
<text x="505.6" y="416.7">1</text>
</g>
</svg>
